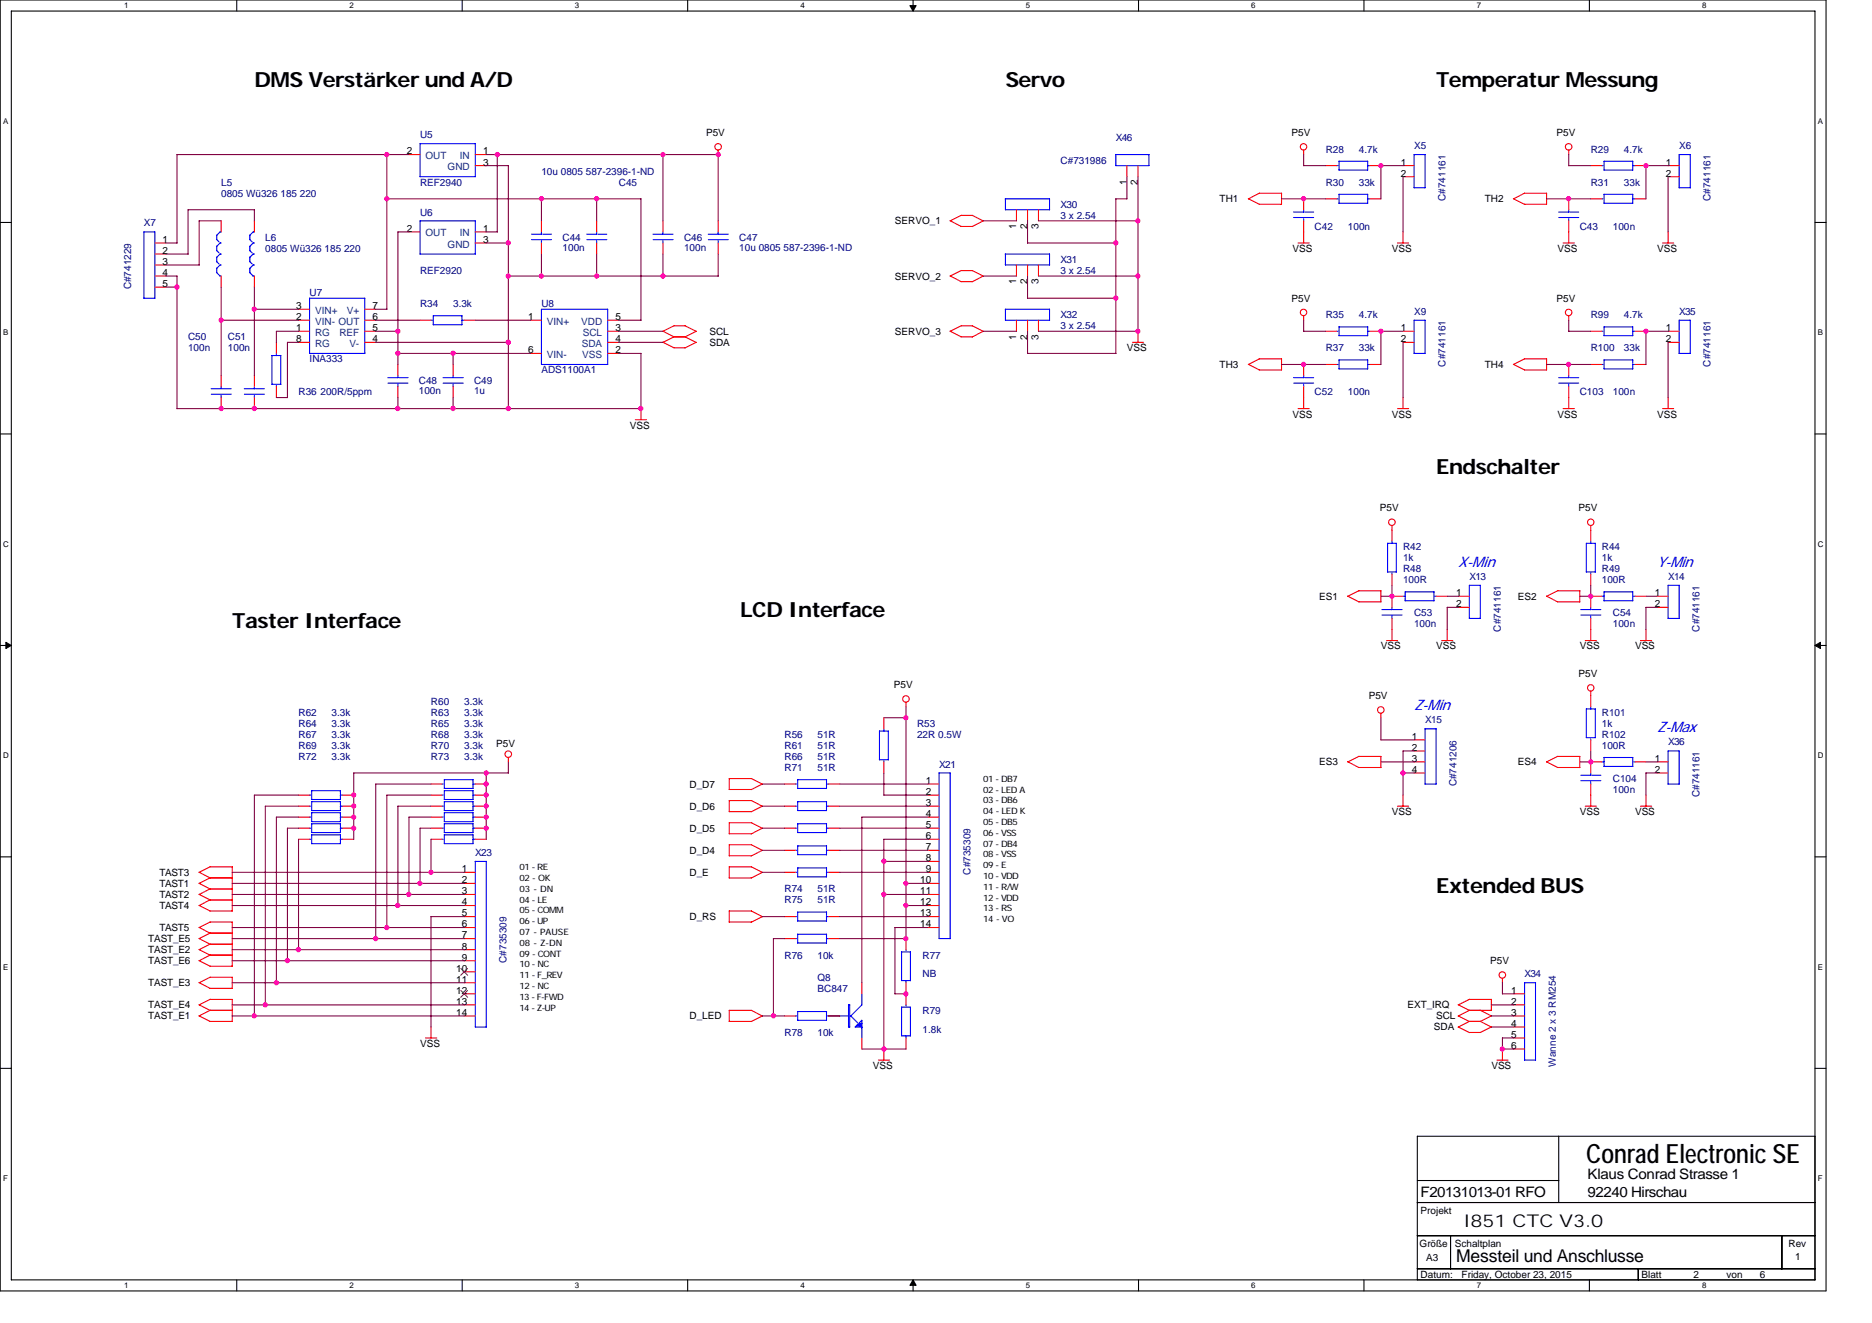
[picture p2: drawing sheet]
<svg xmlns="http://www.w3.org/2000/svg" width="297mm" height="210mm" viewBox="0 0 297 210" stroke-linecap="round" stroke-linejoin="round" font-family="sans-serif">
<path d="M0 0h289.7v204.9h-289.7zM1.8 1.8h286.2v201.3h-286.2z" fill="none" stroke="#000" stroke-width=".17"/>
<g fill="#fff">
<path d="M19.7 .2h.7v1.4h-.7z"/>
<path d="M19.7 203.3h.7v1.4h-.7z"/>
</g>
<path d="M37.6 0v1.8M37.6 203.1v1.8" fill="none" stroke="#000" stroke-width=".17"/>
<g fill="#fff">
<path d="M55.5 .2h.6v1.4h-.6z"/>
<path d="M55.5 203.3h.6v1.4h-.6z"/>
</g>
<path d="M73.3 0v1.8M73.3 203.1v1.8" fill="none" stroke="#000" stroke-width=".17"/>
<g fill="#fff">
<path d="M91.2 .2h.7v1.4h-.7z"/>
<path d="M91.2 203.3h.7v1.4h-.7z"/>
</g>
<path d="M109.1 0v1.8M109.1 203.1v1.8" fill="none" stroke="#000" stroke-width=".17"/>
<g fill="#fff">
<path d="M127 .2h.7v1.4h-.7z"/>
<path d="M127 203.3h.7v1.4h-.7z"/>
</g>
<path d="M144.9 0v1.8M144.9 203.1v1.8" fill="none" stroke="#000" stroke-width=".17"/>
<path d="M144.4 .9h1l-.5 .9zM144.9 203.1l.5 .9h-1z" fill="#000" stroke="#000" stroke-width=".16"/>
<g fill="#fff">
<path d="M162.8 .2h.6v1.4h-.6z"/>
<path d="M162.8 203.3h.6v1.4h-.6z"/>
</g>
<path d="M180.7 0v1.8M180.7 203.1v1.8" fill="none" stroke="#000" stroke-width=".17"/>
<g fill="#fff">
<path d="M198.5 .2h.7v1.4h-.7z"/>
<path d="M198.5 203.3h.7v1.4h-.7z"/>
</g>
<path d="M216.4 0v1.8M216.4 203.1v1.8" fill="none" stroke="#000" stroke-width=".17"/>
<g fill="#fff">
<path d="M234.3 .2h.7v1.4h-.7z"/>
<path d="M234.3 203.3h.7v1.4h-.7z"/>
</g>
<path d="M252.2 0v1.8M252.2 203.1v1.8" fill="none" stroke="#000" stroke-width=".17"/>
<g fill="#fff">
<path d="M270.1 .2h.7v1.4h-.7z"/>
<path d="M270.1 203.3h.7v1.4h-.7z"/>
<path d="M.5 18.5h.8v1.4h-.8z"/>
<path d="M288.4 18.5h.9v1.4h-.9z"/>
<path d="M.5 52.1h.8v1.4h-.8z"/>
<path d="M288.4 52.1h.9v1.4h-.9z"/>
</g>
<path d="M0 35.3h1.8M288 35.3h1.7" fill="none" stroke="#000" stroke-width=".17"/>
<g fill="#fff">
<path d="M.5 85.6h.9v1.4h-.9z"/>
<path d="M288.4 85.6h.9v1.4h-.9z"/>
</g>
<path d="M0 68.9h1.8M288 68.9h1.7" fill="none" stroke="#000" stroke-width=".17"/>
<g fill="#fff">
<path d="M.5 119.2h.9v1.4h-.9z"/>
<path d="M288.4 119.2h.9v1.4h-.9z"/>
</g>
<path d="M0 102.4h1.8M288 102.4h1.7" fill="none" stroke="#000" stroke-width=".17"/>
<path d="M.9 101.9l.9 .5-.9 .5zM288 102.4l.9-.5v1z" fill="#000" stroke="#000" stroke-width=".16"/>
<g fill="#fff">
<path d="M.5 152.8h.8v1.4h-.8z"/>
<path d="M288.4 152.8h.9v1.4h-.9z"/>
</g>
<path d="M0 136h1.8M288 136h1.7" fill="none" stroke="#000" stroke-width=".17"/>
<g fill="#fff">
<path d="M.5 186.3h.7v1.4h-.7z"/>
<path d="M288.4 186.3h.8v1.4h-.8z"/>
</g>
<path d="M0 169.6h1.8M288 169.6h1.7M224.9 180.3h63.1v22.8h-63.1zM224.9 190.9h63.1M224.9 196.1h63.1M224.9 187.4h22.5M230.2 196.1v5.3M247.3 180.3v10.6M282.7 196.1v5.3M224.9 201.4h63.1M259.9 201.4v1.7" fill="none" stroke="#000" stroke-width=".17"/>
<g fill="none" stroke="#f00" stroke-width=".17">
<path d="M24.6 38.6h1.7M35.1 35.1v1.7M40.4 35.1v1.7M64.9 24.5h1.8M64.9 36.8h1.8M75.4 38.6h1.7M75.4 26.3h1.7M75.4 24.5h1.7M75.4 36.8h1.7M85.9 35.1v1.7M85.9 38.6v1.7M94.7 35.1v1.7"/>
<path d="M94.7 38.6v1.7M105.2 35.1v1.7M105.2 38.6v1.7M114 23.8v.8M114 35.1v1.7M114 38.6v1.7M150.7 35l1.8 .9M152.5 35.9h1.8M152.5 34.2h1.8M152.5 34.2l-1.7 .9M154.3 34.2l1.7 .9M156 35.1l-1.7 .9"/>
<path d="M161.3 33.3v1.8M163 33.3v1.8M164.8 33.3v1.8M178.8 26.3v1.7M180.6 26.3v1.7M198.1 31.5l1.7 .9M199.8 32.4h3.5M203.3 30.7v1.7M203.4 30.7l-3.5-.1-1.8 1M206 38.6h1.7M206.9 23.8v.8M206.9 31.6v1.7"/>
<path d="M206.9 35.1v3.5M210.4 26.3h1.7M210.4 31.6h1.7M217.4 26.3h1.7M217.4 31.6h1.7M221.7 38.6h1.8M222.6 36.8v1.8M222.6 26.3h1.8M222.6 28h1.8M240.1 31.5l1.8 .9h3.5M241.9 30.7h3.5M241.9 30.6l-1.7 1"/>
<path d="M245.4 30.7v1.7M248 38.6h1.8M248.9 23.8v.8M248.9 31.6v1.7M248.9 35.1v3.5M252.4 26.3h1.8M252.4 31.6h1.8M259.4 26.3h1.8M259.4 31.6h1.8M263.8 38.6h1.8M264.7 36.8v1.8M264.7 26.3h1.7"/>
<path d="M264.7 28h1.7M24.6 40.3h1.7M24.6 43.8h1.7M24.6 42.1h1.7M24.6 45.6h1.7M35.1 43.8v1.8M35.1 59.6v1.7M40.4 43.8v1.8M40.4 59.6v1.7M43.9 54.3v1.8M47.4 54.3h1.7M47.4 52.6h1.7"/>
<path d="M47.4 50.8h1.7M47.4 49.1h1.7M57.9 54.3h1.7M57.9 52.6h1.7M57.9 50.8h1.7M57.9 49.1h1.7M63.1 57.8v1.8M66.7 50.8h1.7M71.9 57.8v1.8M73.7 50.8h1.7M84.2 50.8h1.7M84.2 56.1h1.7"/>
<path d="M96.4 54.3h1.8M96.4 52.6h1.8M96.4 50.8h1.8M96.4 56.1h1.8M105.2 52.6l1.7 .9h1.8M107 51.7h1.7M107 53.4l-1.8 .9M107 51.7l-1.8 .9M108.7 51.7l1.8 .9M110.5 52.6l-1.8 .9 1.8 .9-1.8 .8h-1.8l-1.7-.9M150.7 43.8l1.8 .9M150.7 52.6l1.8 .9"/>
<path d="M152.5 51.7h1.8M152.5 42.9h1.8M152.5 42.9l-1.7 .9M152.5 51.7l-1.7 .9M154.3 42.9l1.7 .9M154.3 51.7l1.7 .9M156 52.6l-1.7 .9h-1.8M156 43.8l-1.7 .9h-1.8M161.3 42.1v1.7M161.3 50.8v1.8M163 42.1v1.7M163 50.8v1.8"/>
<path d="M164.8 42.1v1.7M164.8 50.8v1.8M179.7 54.3h1.8M180.6 52.6v1.7M198.1 57.8l1.7 .9M199.8 58.7h3.5M199.8 57h3.6M199.9 56.9l-1.8 .9M203.3 57v1.7M206.9 50.1v.7M206.9 57.8v1.8M210.4 52.6h1.7"/>
<path d="M210.4 57.8h1.7M217.4 52.6h1.7M217.4 57.8h1.7M222.6 54.3h1.8M222.6 52.6h1.8M240.1 57.8l1.8 .9h3.5M241.9 57h3.5M241.9 56.9l-1.7 .9M245.4 57v1.7M248.9 50.1v.7M248.9 57.8v1.8M252.4 52.6h1.8"/>
<path d="M252.4 57.8h1.8M259.4 52.6h1.8M259.4 57.8h1.8M264.7 54.3h1.7M264.7 52.6h1.7M35.1 63.1v1.8M40.4 63.1v1.8M43.9 61.3v1.8M63.1 61.3v1.8M71.9 61.3v1.8M100.8 66.6h1.8M101.7 64.8v1.8"/>
<path d="M206 64.9h1.7M206.9 61.3v3.6M221.7 64.9h1.8M222.6 63.1v1.8M248 64.9h1.8M248.9 61.3v3.6M263.8 64.9h1.8M264.7 63.1v1.8M213.8 94.6l1.8 .9M215.6 95.5h3.5M215.6 93.8h3.5v1.7M215.6 93.7l-1.7 .9"/>
<path d="M220.9 83.4v2.5M220.9 91.1v1.8M220.9 98.1v3.6M222.6 94.6h-1.7v1.8M227.9 94.6h1.7M229.6 99.9v1.8M231.4 94.6h1.7M231.4 96.4h1.7M245.4 94.6l1.8 .9M247.1 95.5h3.6M247.2 93.8h3.5M247.2 93.7l-1.8 .9"/>
<path d="M250.7 93.8v1.7M252.4 83.4v2.5M252.4 91.1v1.8M252.4 98.1v3.6M254.2 94.6h-1.8v1.8M259.4 94.6h1.8M261.2 99.9v1.8M262.9 94.6h1.8M262.9 96.4h1.8M140.2 113.9v1.8M143.8 111.5v.7M219.1 113.2v.7"/>
<path d="M220 101.7h1.8M224.4 117.4h1.7M224.4 119.2h1.7M228.8 101.7h1.7M251.5 101.7h1.8M252.4 109.7v2.5M252.4 117.4v1.8M260.3 101.7h1.8M31.6 138.4l1.7 .9h3.6M33.3 137.6h3.5v7h-3.5l-1.7-.9M33.4 139.3l-1.8 .9M33.4 137.6l-1.8 .9"/>
<path d="M47.4 128h1.7M47.4 133.2h1.7M47.4 126.2h1.7M47.4 131.4h1.7M47.4 129.7h1.7M54.4 128h1.7M54.4 133.2h1.7M54.4 126.2h1.7M54.4 131.4h1.7M54.4 129.7h1.7M68.4 128h1.7M68.4 133.2h1.7"/>
<path d="M68.4 126.2h1.7M68.4 131.4h1.7M68.4 124.4h1.7M68.4 129.7h1.7M73.7 138.5h1.7M75.4 128h1.7M75.4 133.2h1.7M75.4 126.2h1.7M75.4 131.4h1.7M75.4 124.4h1.7M75.4 129.7h1.7M80.7 120.2v.7"/>
<path d="M115.7 130.6v1.7h3.5M115.7 134v1.8h3.5M115.7 130.6h3.5l1.8 .9M115.7 134.1h3.5l1.8 .9M121 124.4l-1.8 .9M121 128l-1.8 .8M121 131.4l-1.8 1M121 135l-1.8 .8M121 138.5l-1.8 .9M121 138.5l-1.8-.9h-3.5v1.7h3.5M121 124.5l-1.8-.9h-3.5v1.7h3.5M121 128l-1.8-.9-3.5-.1v1.8h3.5"/>
<path d="M124.5 128h1.7M124.5 138.5h1.7M124.5 131.4h1.7M124.5 124.4h1.7M124.5 135h1.7M131.5 128h1.7M131.5 138.5h1.7M131.5 131.4h1.7M131.5 124.4h1.7M131.5 135h1.7M140.2 120.9v1.8M147.3 128h1.7"/>
<path d="M147.3 133.2h1.7M147.3 138.5h1.7M147.3 126.2h1.7M147.3 131.4h1.7M147.3 124.4h1.7M147.3 129.7h1.7M147.3 135h1.7M147.3 136.7h1.7M215.6 120.1h3.5v1.7h-3.5M215.6 120l-1.7 .9 1.7 .9M221.7 128h1.8M222.6 126.2v1.8"/>
<path d="M224.4 120.9h1.7M224.4 122.7h1.7M247.2 120.1h3.5M247.2 120l-1.8 .9 1.8 .9M250.7 120.1v1.7h-3.6M251.5 128h1.8M252.4 124.4v3.6M254.2 120.9h-1.8v1.8M259.4 120.9h1.8M260.3 128h1.8M261.2 126.2v1.8M262.9 120.9h1.8"/>
<path d="M262.9 122.7h1.8M31.6 147.2l1.7 .9h3.6M31.6 140.2l1.7 .9h3.6M31.6 141.9l1.7 .9h3.6M31.6 159.5l1.7 .9h3.6M31.6 148.9l1.7 1h3.6M31.6 150.7l1.7 .9h3.6M31.6 156l1.7 .9h3.5M33.3 146.3h3.6l-.1 7.1h-3.5l-1.7-.9M33.3 155.1h3.5v1.8M33.3 158.6h3.5v3.5h-3.5l-1.7-.9M33.4 146.3l-1.8 .9"/>
<path d="M33.4 141.1l-1.8 .9M33.4 142.8l-1.8 .9M33.4 149.8l-1.8 .9M33.4 155.1l-1.8 .9M33.4 158.6l-1.8 .9M33.4 148.1l-1.8 .9M33.4 151.6l-1.8 .9M73.7 140.2h1.7M73.7 142h1.7M73.7 143.7h1.7M73.7 145.5h1.7M73.7 147.2h1.7"/>
<path d="M73.7 157.7h1.7M73.7 159.5h1.7M73.7 149h1.7M73.7 150.7h1.7M73.7 152.5h1.7M73.7 154.2h1.7M73.7 156h1.7M115.7 144.6v1.7h3.5M115.7 144.6h3.5l1.8 .9M121 145.5l-1.8 .9M124.5 145.5h1.7M124.5 149h1.7"/>
<path d="M131.5 145.5h1.7M131.5 149h1.7M136.8 156v1.7M143.8 149v1.7M143.8 156v3.5M147.3 140.2h1.7M147.3 142h1.7M147.3 143.7h1.7M147.3 145.5h1.7M147.3 147.2h1.7M231.4 159.5l1.7 .9M233.1 158.6h3.6"/>
<path d="M233.2 158.6l-1.8 .9M236.6 158.6v1.8M238.4 155.3v.7M240.2 157.7h1.7M240.2 159.5h1.7M33.4 160.3l-1.8 .9M67.5 164.7h1.8M68.4 163v1.7M73.7 161.2h1.7M121 161.2l-1.8 .9M121 161.3l-1.8-.9h-3.5v1.7h3.5M124.5 161.2h1.7"/>
<path d="M131.5 161.2h1.7M136.8 164.7v1.8M139.4 168.3h1.8M140.2 166.5v1.8M143.8 164.7v1.8M231.4 163l1.8 .9M233.1 160.4h3.5M233.1 160.4l-1.7 .9 1.8 .8M233.1 163.9h1.8M234.9 160.3l1.7 .9M234.9 162.1l1.7 .9M234.9 162.1h-1.8l-1.7 .9"/>
<path d="M236.7 161.2l-1.8 .9M236.7 163l-1.8 .9M237.5 168.3h1.8M238.4 166.5v1.8M240.2 164.7h1.7M240.2 161.2h1.7M240.2 163h1.7M240.2 166.5h1.7"/>
<circle cx="113.9" cy="23.3" r=".52"/>
<circle cx="206.8" cy="23.3" r=".51"/>
<circle cx="248.9" cy="23.3" r=".52"/>
<circle cx="206.8" cy="49.6" r=".51"/>
<circle cx="248.9" cy="49.6" r=".52"/>
<circle cx="220.9" cy="82.9" r=".52"/>
<circle cx="252.4" cy="82.9" r=".51"/>
<circle cx="80.7" cy="119.7" r=".52"/>
<circle cx="143.8" cy="110.9" r=".52"/>
<circle cx="219.1" cy="112.7" r=".52"/>
<circle cx="252.4" cy="109.2" r=".51"/>
<circle cx="238.4" cy="154.7" r=".52"/>
</g>
<g fill="none" stroke="#00f" stroke-width=".17">
<path d="M22.8 36.8h1.8M22.8 36.8v10.5M24.6 36.8v10.5M34.4 39.8l.4 .3M34.4 38l.4 .4M34.4 39.1v.7M34.9 38.6h.2M34.9 36.8h.2M34.9 36.8l-.5 .5v.7M34.9 38.5l-.5 .6M39.6 38l.4 .4M39.6 39.1v.7l.4 .3"/>
<path d="M40.2 36.8h.2M40.2 36.8l-.6 .5v.7M40.4 38.6h-.2l-.6 .5M66.7 35.1h8.7v5.2h-8.7zM66.7 22.8h8.7v5.2h-8.7zM84.3 37.2h1.6M84.3 38h3.2M85.9 36.8v.4M85.9 38.2v.4M86.1 37.2h1.4M93.1 37.2h1.6M93.1 38h3.2"/>
<path d="M94.7 36.8v.4M94.7 38.2v.4M94.9 37.2h1.4M103.6 37.2h1.6M103.6 38h3.2M105.2 36.8v.4M105.2 38.2v.4M105.4 37.2h1.4M112.4 37.2h1.6M112.4 38h3.2M114 36.8v.4M114 38.2v.4"/>
<path d="M114.1 37.2h1.5M159.5 31.6h7M159.5 31.5v1.8h7.1M166.5 31.5v1.8M177.1 24.5h5.2v1.8h-5.3zM205.2 33.7h1.7M205.3 34.5h3.1M206.9 33.3v.4M206.9 34.7v.4M207 33.7h1.4M212.1 26.3h.2M212.1 31.6h.2"/>
<path d="M217 26.3h.4M217 31.6h.4M217 26.1v-.5h-4.5l-.1 1.4h4.6M217 26.3v.7M217 31.4v-.6h-4.5v1.5h4.5M217 31.6v.7M226.1 24.5v5.3M226.1 24.5h-1.7v5.3h1.7M247.3 33.7h1.6M247.3 34.5h3.2M248.9 33.3v.4M248.9 34.7v.4"/>
<path d="M249.1 33.7h1.4M254.1 26.3h.2M254.1 31.6h.2M259.1 26.3h.3M259.1 31.6h.3M259.1 25.6v.5M259.1 26.3v.7M259.1 30.8v.6M259.1 31.6v.7M259.1 25.6h-4.6v1.4h4.6M259.1 30.8h-4.6v1.5h4.6M266.4 29.8h1.8"/>
<path d="M268.2 24.5v5.3M268.2 24.5h-1.8v5.3M22.8 47.3h1.8M34.4 43.3l.5 .5h.2M34.4 41.5l.4 .4M34.4 42.6v.7M34.9 42.1h.2M34.9 40.3h.2M34.9 40.3l-.5 .5v.8M34.9 42l-.5 .6M39.6 42.6v.7l.6 .5M40.1 43.8h.3"/>
<path d="M40.4 42.1h-.2l-.6 .5M40.4 40.3h-.2l-.6 .5v.8l.4 .3M43.2 56.4v4.6h1.4M43.9 56.1v.4l-.8-.1M44 56.4h.6M44.6 56.4v4.6M49.1 47.3h8.8v8.8h-8.8zM61.5 59.9h1.6M63.1 59.6v.4M63.3 59.9h1.4M68.4 50.8h.2M68.7 51.5h4.6"/>
<path d="M68.7 50.1h4.6v.6M68.7 50.1v1.4M70.3 59.9h1.6M71.9 59.6v.4M72.1 59.9h1.4M73.3 50.8h.4M73.3 50.8v.8M85.9 49.1h10.5v8.7h-10.5zM159.5 40.3h7v1.8M159.5 49.1h7v1.7M159.5 49.1v1.7h7.1M159.5 40.3v1.8h7.1"/>
<path d="M205.2 59.9h1.7M206.9 59.6v.4M207 59.9h1.4M212.1 57.8h.2M212.1 52.6h.2M212.5 51.9h4.5v.5M212.5 51.9v1.4h4.5M217 57.8h.4M217 52.6h.4M217 52.6v.7M217 57.7v-.6h-4.5v1.4h4.5v-.7M226.1 50.8v5.3"/>
<path d="M226.1 50.8h-1.7v5.3h1.7M247.3 59.9h1.6M248.9 59.6v.4M249.1 59.9h1.4M254.1 57.8h.2M254.1 52.6h.2M254.5 51.9v1.4h4.6M254.5 51.9h4.6M259.1 57.8h.3M259.1 52.6h.3M259.1 51.9v.5M259.1 52.6v.7"/>
<path d="M259.1 57.1v.6M259.1 57.1h-4.6v1.4h4.6v-.7M266.4 56.1h1.8M268.2 50.8v5.3M268.2 50.8h-1.8v5.3M33.5 61.7h1.6M33.5 62.6h3.2M35.1 61.3v.4M35.1 62.7v.4M35.3 61.7h1.4M38.8 61.7h1.6M38.8 62.6h3.1"/>
<path d="M40.4 61.3v.4M40.4 62.7v.4M40.5 61.7h1.4M43.9 61.2v.2M61.5 60.8h3.2M63.1 61v.4M70.3 60.8h3.2M71.9 61v.4M205.3 60.8h3.1M206.9 61v.4M247.3 60.8h3.2M248.9 61v.4"/>
<path d="M219.3 96.8h1.6M219.3 97.6h3.2M220.2 86.2h.5M220.2 86.2v4.6h1.4v-4.6M220.9 85.9v.4l.7-.1M220.9 91v.2M220.9 96.4v.4M220.9 97.8v.4M221 96.8h1.5M223 94.8v.6M227.5 93.9v1.5h-4.6M227.6 93.9h-4.6v.7h-.4"/>
<path d="M227.7 94.6h.2M233.1 92.9h1.8M233.1 92.9v5.2h1.8M234.9 92.9v5.3M250.8 96.8h1.6M250.8 97.6h3.2M251.7 86.2v4.6h1.4v-4.6M251.7 86.2h.6M252.4 85.9v.4l.8-.1M252.4 91v.2M252.4 96.4v.4M252.4 97.8v.4"/>
<path d="M252.6 96.8h1.4M254.2 94.6h.3M259.1 93.9v1.5h-4.6v-.6M259.1 93.9h-4.6v.7M259.2 94.6h.3M264.7 92.9h1.8l-.1 5.3M264.7 92.9v5.2h1.7M140.1 116h-.6v4.6M140.2 115.7v.4M140.2 116h.8M140.9 116v4.6h-1.4M226.1 115.7h1.8v8.7l-1.8 .1z"/>
<path d="M251.7 112.5h.6M251.7 112.5v4.6h1.4M252.4 112.2v.3h.8M252.4 117.3v.2M253.1 112.5v4.6M264.7 119.2v5.2l1.7 .1v-5.3h-1.7M49.1 133.2h.2M49.1 128h.2M49.1 126.2h.2M49.1 131.4h.2M49.1 129.7h.2M49.4 133.9h4.6"/>
<path d="M49.4 128.7h4.6M49.4 132.1h4.6M49.4 130.4h4.6M49.5 125.5h4.5v.5M49.5 129h4.5v.5M49.5 130.7h4.5v.6M49.5 125.5v1.4M49.5 129v1.4M49.5 130.7v1.4M54 133.2h.4M54 128h.4M54 126.2h.4"/>
<path d="M54 131.4h.4M54 129.7h.4M54 126.2v.7h-4.6M54 127.8v-.6h-4.5v1.5M54 128v.7M54 129.7v.7M54 131.4v.8M54 133.1v-.6h-4.5v1.4M54 133.2v.7M70.1 133.2h.2M70.1 128h.2M70.1 124.4h.2"/>
<path d="M70.1 126.2h.2M70.1 131.4h.2M70.1 129.7h.2M70.5 125.5v1.4h4.6v-.7M70.5 129v1.4h4.6M70.5 130.7v1.4h4.6M70.5 125.5h4.6M70.5 130.7h4.6M70.5 129h4.6M75 133.2h.4M75 128h.4M75 124.4h.4"/>
<path d="M75 126.2h.4M75 131.4h.4M75 129.7h.4M75.1 123.7v.6M75.1 125.5v.5M75.1 127.2v.6M75.1 128v.7M75.1 129v.5M75.1 129.7v.7M75.1 130.7v.6M75.1 131.4v.8M75.1 132.5v.6"/>
<path d="M75.1 133.2v.7M75.1 132.5h-4.6v1.4h4.6M75.1 123.7h-4.6v1.4l4.6 .1v-.8M75.1 127.2h-4.6v1.5h4.6M126.2 138.5h.2M126.2 128h.2M126.2 124.4h.2M126.2 131.4h.2M126.2 135h.2M126.6 139.2h4.5M126.6 128.7h4.5M126.6 132.1h4.5"/>
<path d="M126.6 130.7v1.4M126.6 134.2v1.5M126.6 137.7v1.5M126.6 137.8h4.6M126.6 130.7h4.6M126.6 134.3h4.6M131.1 138.5h.4M131.1 128h.4M131.1 124.4h.4M131.1 131.4h.4M131.1 135h.4M131.1 123.7v.6"/>
<path d="M131.1 124.4v.8l-4.5-.1M131.1 127.2v.6M131.1 128v.7M131.1 130.7v.6M131.1 131.4v.8M131.1 134.3v.5M131.1 135v.7h-4.5M131.1 137.8v.5M131.1 138.5v.7M131.2 123.7h-4.6v1.4M131.2 127.2h-4.6v1.5M140.2 120.8v.1"/>
<path d="M149 122.7h1.8v26.3M149 122.7v26.3h1.8M250.8 123.9h3.2M252.4 122.7v.4l-1.6-.1M252.4 124.1v.4M252.6 123h1.4M254.2 120.9h.3M254.5 120.2v.7M254.5 120.2h4.6M259.1 120.2v1.4h-4.6v-.5M259.2 120.9h.3M126.2 149h.2"/>
<path d="M126.2 145.5h.2M126.6 149.7h4.5M126.6 148.3v1.4M126.6 148.3h4.6M131.1 149h.4M131.1 145.5h.4M131.1 144.8v.5M131.1 145.5v.7h-4.5M131.1 148.3v.5M131.1 149v.7M131.2 144.8l-4.6-.1v1.5M134.6 159.5h.2v3.5"/>
<path d="M134.6 159.5v3.5h.2M136.8 157.7v1.8l-1.8 1.8 1.8 1.7M143.1 151.1l-.1 4.5h.8v.4M143.1 159.8l-.1 4.6h.8v.3M143.1 159.9h1.4v4.5M143.1 151.1h1.4v4.6M143.8 150.7v.2M143.8 159.5v.2M143.9 155.6h.6M243.6 156v12.3M243.7 156h-1.8v12.3M77.2 163h-1.8v-26.3h1.8l-.1 26.3"/>
<path d="M126.2 161.2h.2M126.6 161.9h4.5M131.1 161.2h.4M131.1 160.5v.6M131.1 161.2v.8M131.2 160.5h-4.6v1.4M133.2 161.2h1.5M135.7 163h1.1M136 162.6h.2M136 162.8h.2M136.1 162.6l-.4 .4M136.2 162.6l.2 .2"/>
<path d="M136.4 162.3l.4-.4v.6M136.4 162.3v.2h.2l.2 .2M136.8 163h.1M136.8 162.6v.2M136.8 163v1.7M136.8 162.5l-.4 .3M143.9 164.4h.6M241.9 168.3h1.8"/>
</g>
<path d="M73.1 153.7l1.1 1.1M73.1 157.2l1.1 1.1M74.2 153.7l-1.1 1.1M74.2 157.2l-1.1 1.1" fill="none" stroke="#804000" stroke-width=".16"/>
<g fill="none" stroke="#800040" stroke-width=".17">
<path d="M26.3 38.6h1.8M35.1 35.1h-3.5v7M40.4 33.3v1.8M40.4 33.3h-10.6v7M61.4 31.6h40.3v19.2M61.4 24.5v24.6M64.9 24.5h-36.8v14.1M64.9 36.8h-1.8v21.1M77.1 24.5h36.9v10.6M77.1 36.8h1.8M77.1 38.6h3.6M77.1 26.3h3.6"/>
<path d="M78.9 24.5v12.3M80.7 26.3v38.6M85.9 31.6v3.5M94.7 31.6v3.5M105.2 24.5v10.6M156 35.1h5.3M163 38.6h14.1M163 35.1v3.5M164.8 35.1h15.8M178.8 28v3.6h-1.8l.1 24.5M180.6 28v24.6M203.3 31.6h7.1"/>
<path d="M206.9 24.5v1.8h3.5M222.6 28v8.8M222.6 26.3h-3.5v5.3M245.4 31.6h7M248.9 24.5v1.8h3.5M264.7 28v8.8M264.7 26.3h-3.5v5.3M26.3 43.8h1.8M26.3 45.6h1.8M26.3 40.3h3.6M26.3 42.1h5.3M28.1 43.8v21.1h73.6v-8.8h-3.5"/>
<path d="M35.1 50.8h12.3M35.1 45.6v14M40.4 49.1h7M40.4 45.6v14M47.4 52.6h-3.5v1.8M47.4 54.3h-1.8v8.8h-1.7M59.6 52.6h3.6M59.6 54.3h21.1M59.6 50.8h7.1M59.6 49.1h1.8M63.1 56.1h21.1M71.9 56.1v1.8"/>
<path d="M75.4 50.8h8.8M85.9 40.3v3.5M94.7 40.3v3.5M98.2 52.6h7M98.2 54.3h7M98.2 50.8h3.5M105.2 40.3v3.5M114 40.3v3.5h-33.3M156 52.6h5.3M156 43.8h5.3M163 56.1h14.1M163 43.8v3.5"/>
<path d="M163 52.6v3.5M163 47.3h14.1M164.8 52.6h15.8M164.8 43.8h15.8M203.3 57.8h7.1M206.9 52.6h3.5M206.9 50.8v1.8M222.6 54.3v8.8M222.6 52.6h-3.5v5.3M245.4 57.8h7M248.9 52.6h3.5M248.9 50.8v1.8"/>
<path d="M264.7 54.3v8.8M264.7 52.6h-3.5v5.3M63.1 63.1v1.8M71.9 63.1v1.8M220.9 92.9v1.7h-1.8M229.6 94.6h1.8M231.4 96.4h-1.8v3.5M252.4 92.9v1.7h-1.7M261.2 94.6h1.7M262.9 96.4h-1.7v3.5M140.2 113.9h3.6M143.8 112.2v36.8"/>
<path d="M219.1 117.4h5.3M219.1 113.9v3.6M224.4 119.2h-1.8v7M252.4 119.2v1.7M36.8 138.5h36.9M47.4 133.2v17.5M47.4 129.7h-3.5v26.3M47.4 131.4h-1.8v21.1M47.4 126.2h-7v35.1M47.4 128h-5.3v31.5M68.4 133.2v5.3M68.4 128h-5.3v15.7"/>
<path d="M68.4 126.2h-7v21M68.4 131.4h-1.7v8.8M68.4 129.7h-3.5v12.3M68.4 124.4h-8.8v24.6M77.1 122.7v10.5M80.7 120.9v1.8M80.7 122.7h-24.6v10.5M121 138.5h3.5M121 131.4h3.5M121 128h3.5M121 124.4h3.5M121 135h3.5"/>
<path d="M133.2 138.5h14.1M133.2 131.4h14.1M133.2 128h14.1M133.2 124.4h14.1M133.2 135h14.1M140.2 126.2h7.1M140.2 136.7h7.1M140.2 122.7v3.5M147.3 129.7h-10.5v26.3M147.3 133.2h-7.1v33.3M219.1 120.9h5.3M222.6 122.7h1.8"/>
<path d="M250.7 120.9h1.7M261.2 120.9h1.7M262.9 122.7h-1.7v3.5M36.8 140.2h36.9M36.8 143.7h36.9M36.8 147.2h36.9M36.8 142h36.9M36.8 150.7h36.9M36.8 156h36.9M36.8 159.5h36.9M36.8 152.5h36.9M36.8 149h36.9"/>
<path d="M73.7 145.5h-5.3v17.5M121 145.5h3.5M124.5 149h-1.8v12.3M133.2 145.5h14.1M133.2 149h10.6M140.2 142h7.1M142 157.7h1.8M143.8 140.2h3.5M143.8 143.7h3.5M147.3 147.2h-5.3v10.6M236.6 159.5h3.6M238.4 157.7h1.8"/>
<path d="M238.4 156v1.8M36.8 161.2h36.9M121 161.2h3.5M131.5 161.2h1.8M136.8 166.5h7M236.6 161.2h3.6M236.6 163h3.6M238.4 166.5h1.8M240.2 164.7h-1.8v1.8"/>
</g>
<g fill="#f0f" stroke="#f0f" stroke-width=".17">
<circle cx="114" cy="24.5" r=".34"/>
<circle cx="61.4" cy="24.5" r=".34"/>
<circle cx="63.1" cy="52.6" r=".35"/>
<circle cx="63.1" cy="56.1" r=".35"/>
<circle cx="61.4" cy="31.5" r=".34"/>
<circle cx="85.9" cy="31.5" r=".34"/>
<circle cx="94.7" cy="31.5" r=".34"/>
<circle cx="105.2" cy="24.5" r=".34"/>
<circle cx="78.9" cy="24.5" r=".34"/>
<circle cx="63.1" cy="64.8" r=".35"/>
<circle cx="71.9" cy="56.1" r=".35"/>
<circle cx="85.9" cy="43.8" r=".34"/>
<circle cx="80.7" cy="38.5" r=".35"/>
<circle cx="80.7" cy="43.8" r=".35"/>
<circle cx="101.7" cy="64.8" r=".34"/>
<circle cx="94.7" cy="43.8" r=".34"/>
<circle cx="105.2" cy="43.8" r=".34"/>
<circle cx="80.7" cy="54.3" r=".35"/>
<circle cx="80.7" cy="64.8" r=".35"/>
<circle cx="71.9" cy="64.8" r=".35"/>
<circle cx="40.3" cy="64.8" r=".34"/>
<circle cx="35.1" cy="50.8" r=".34"/>
<circle cx="40.3" cy="49.1" r=".34"/>
<circle cx="66.6" cy="140.2" r=".34"/>
<circle cx="68.4" cy="138.4" r=".34"/>
<circle cx="77.1" cy="124.4" r=".34"/>
<circle cx="77.1" cy="127.9" r=".34"/>
<circle cx="77.1" cy="129.7" r=".34"/>
<circle cx="77.1" cy="131.4" r=".34"/>
<circle cx="64.9" cy="142" r=".34"/>
<circle cx="63.1" cy="143.7" r=".35"/>
<circle cx="61.4" cy="147.2" r=".34"/>
<circle cx="59.6" cy="149" r=".34"/>
<circle cx="47.3" cy="150.7" r=".34"/>
<circle cx="45.6" cy="152.5" r=".35"/>
<circle cx="43.9" cy="156" r=".34"/>
<circle cx="42.1" cy="159.5" r=".34"/>
<circle cx="40.3" cy="161.2" r=".34"/>
<circle cx="77.1" cy="122.7" r=".34"/>
<circle cx="56.1" cy="131.4" r=".34"/>
<circle cx="56.1" cy="129.7" r=".34"/>
<circle cx="56.1" cy="126.2" r=".34"/>
<circle cx="143.7" cy="113.9" r=".34"/>
<circle cx="143.7" cy="140.2" r=".34"/>
<circle cx="143.7" cy="143.7" r=".34"/>
<circle cx="140.2" cy="136.7" r=".34"/>
<circle cx="140.2" cy="142" r=".34"/>
<circle cx="143.7" cy="157.7" r=".34"/>
<circle cx="122.7" cy="161.2" r=".34"/>
<circle cx="143.7" cy="149" r=".34"/>
<circle cx="140.2" cy="166.5" r=".34"/>
<circle cx="77.1" cy="126.2" r=".34"/>
<circle cx="56.1" cy="127.9" r=".34"/>
<circle cx="220.9" cy="94.6" r=".35"/>
<circle cx="252.4" cy="94.6" r=".34"/>
<circle cx="222.6" cy="122.7" r=".34"/>
<circle cx="28.1" cy="45.6" r=".35"/>
<circle cx="35.1" cy="64.8" r=".34"/>
<circle cx="219.1" cy="26.3" r=".34"/>
<circle cx="206.8" cy="31.5" r=".34"/>
<circle cx="248.9" cy="31.5" r=".34"/>
<circle cx="261.2" cy="26.3" r=".34"/>
<circle cx="206.8" cy="57.8" r=".34"/>
<circle cx="219.1" cy="52.6" r=".34"/>
<circle cx="180.5" cy="35" r=".34"/>
<circle cx="180.5" cy="43.8" r=".34"/>
<circle cx="180.5" cy="52.6" r=".34"/>
<circle cx="177" cy="38.5" r=".35"/>
<circle cx="177" cy="47.3" r=".35"/>
<circle cx="252.4" cy="120.9" r=".34"/>
<circle cx="261.2" cy="52.6" r=".34"/>
<circle cx="248.9" cy="57.8" r=".34"/>
<circle cx="238.4" cy="166.5" r=".35"/>
</g>
<text font-size="4.2" x="251.7" y="184.6">Conrad Electronic SE</text>
<g font-size="3.3">
<text x="40.4" y="13.8">DMS Verstärker und A/D</text>
<text x="159.5" y="13.8">Servo</text>
<text x="227.9" y="13.8">Temperatur Messung</text>
<text x="227.9" y="75.2">Endschalter</text>
<text x="36.8" y="99.7">Taster Interface</text>
<text x="117.5" y="98">LCD Interface</text>
<text x="227.9" y="141.8">Extended BUS</text>
</g>
<g font-size="2.8">
<text x="232.2" y="194.8">I851 CTC V3.0</text>
<text x="231" y="200.4">Messteil und Anschlusse</text>
</g>
<g font-size="2.4" fill="#00f">
<text x="231.4" y="89.9">X-Min</text>
<text x="262.9" y="89.9">Y-Min</text>
<text x="224.4" y="112.7">Z-Min</text>
<text x="262.9" y="116.2">Z-Max</text>
</g>
<g font-size="2.3">
<text x="225.4" y="189.9">F20131013-01 RFO</text>
<text x="251.9" y="187.1">Klaus Conrad Strasse 1</text>
<text x="251.9" y="189.9">92240 Hirschau</text>
</g>
<g font-size="1.6" fill="#000080">
<text x="66.7" y="21.9">U5</text>
<text x="177.1" y="22.5">X46</text>
<text x="224.4" y="23.7">X5</text>
<text x="266.4" y="23.7">X6</text>
<text x="35.1" y="29.5">L5</text>
<text x="66.7" y="29.5">REF2940</text>
<text x="85.9" y="27.7">10u 0805 587-2396-1-ND</text>
<text x="98.2" y="29.5">C45</text>
<text x="168.3" y="26">C#731986</text>
<text x="210.4" y="29.5">R30</text>
<text x="210.4" y="24.2">R28</text>
<text x="215.6" y="29.5">33k</text>
<text x="215.6" y="24.2">4.7k</text>
<text x="252.4" y="24.2">R29</text>
<text x="252.4" y="29.5">R31</text>
<text x="257.7" y="24.2">4.7k</text>
<text x="257.7" y="29.5">33k</text>
<text x="22.8" y="35.9">X7</text>
<text x="35.1" y="31.2">0805 Wü326 185 220</text>
<text x="66.7" y="34.2">U6</text>
<text x="168.3" y="33">X30</text>
<text x="168.3" y="34.7">3 x 2.54</text>
<text x="229.4" y="31.9" transform="rotate(-90 229.4 31.9)">C#741161</text>
<text x="271.4" y="31.9" transform="rotate(-90 271.4 31.9)">C#741161</text>
<text x="42.1" y="38.2">L6</text>
<text x="42.1" y="40">0805 Wü326 185 220</text>
<text x="89.3" y="38.2">C44</text>
<text x="89.3" y="39.8">100n</text>
<text x="108.5" y="38.2">C46</text>
<text x="108.5" y="39.8">100n</text>
<text x="117.3" y="38.2">C47</text>
<text x="117.3" y="39.8">10u 0805 587-2396-1-ND</text>
<text x="168.3" y="41.7">X31</text>
<text x="208.6" y="36.5">C42</text>
<text x="213.9" y="36.5">100n</text>
<text x="250.7" y="36.5">C43</text>
<text x="255.9" y="36.5">100n</text>
<text x="20.8" y="45.9" transform="rotate(-90 20.8 45.9)">C#741229</text>
<text x="49.1" y="47">U7</text>
<text x="66.7" y="43.5">REF2920</text>
<text x="168.3" y="43.5">3 x 2.54</text>
<text x="29.8" y="54">C50</text>
<text x="36.1" y="54">C51</text>
<text x="66.7" y="48.7">R34</text>
<text x="71.9" y="48.7">3.3k</text>
<text x="85.9" y="48.7">U8</text>
<text x="168.3" y="50.5">X32</text>
<text x="168.3" y="52.2">3 x 2.54</text>
<text x="210.4" y="50.5">R35</text>
<text x="215.6" y="50.5">4.7k</text>
<text x="224.4" y="50">X9</text>
<text x="252.4" y="50.5">R99</text>
<text x="257.7" y="50.5">4.7k</text>
<text x="266.4" y="50">X35</text>
<text x="29.8" y="55.8">100n</text>
<text x="36.1" y="55.8">100n</text>
<text x="49.1" y="57.5">INA333</text>
<text x="85.9" y="59.3">ADS1100A1</text>
<text x="210.4" y="55.8">R37</text>
<text x="215.6" y="55.8">33k</text>
<text x="229.4" y="58.2" transform="rotate(-90 229.4 58.2)">C#741161</text>
<text x="252.4" y="55.8">R100</text>
<text x="257.7" y="55.8">33k</text>
<text x="271.4" y="58.2" transform="rotate(-90 271.4 58.2)">C#741161</text>
<text x="47.4" y="62.8">R36 200R/5ppm</text>
<text x="66.5" y="61">C48</text>
<text x="66.5" y="62.6">100n</text>
<text x="75.2" y="61">C49</text>
<text x="75.2" y="62.6">1u</text>
<text x="208.6" y="62.8">C52</text>
<text x="213.9" y="62.8">100n</text>
<text x="250.7" y="62.8">C103</text>
<text x="255.9" y="62.8">100n</text>
<text x="222.6" y="87.3">R42</text>
<text x="222.6" y="89">1k</text>
<text x="254.2" y="87.3">R44</text>
<text x="254.2" y="89">1k</text>
<text x="222.6" y="90.8">R48</text>
<text x="222.6" y="92.6">100R</text>
<text x="233.1" y="92">X13</text>
<text x="254.2" y="90.8">R49</text>
<text x="254.2" y="92.6">100R</text>
<text x="264.7" y="92">X14</text>
<text x="224.4" y="97.8">C53</text>
<text x="224.4" y="99.6">100n</text>
<text x="238.1" y="100.2" transform="rotate(-90 238.1 100.2)">C#741161</text>
<text x="255.9" y="97.8">C54</text>
<text x="255.9" y="99.6">100n</text>
<text x="269.7" y="100.2" transform="rotate(-90 269.7 100.2)">C#741161</text>
<text x="47.4" y="113.6">R62</text>
<text x="52.6" y="113.6">3.3k</text>
<text x="68.4" y="111.8">R60</text>
<text x="68.4" y="113.6">R63</text>
<text x="73.7" y="111.8">3.3k</text>
<text x="73.7" y="113.6">3.3k</text>
<text x="254.2" y="113.6">R101</text>
<text x="47.4" y="118.9">R69</text>
<text x="47.4" y="117.1">R67</text>
<text x="47.4" y="115.3">R64</text>
<text x="52.6" y="118.9">3.3k</text>
<text x="52.6" y="117.1">3.3k</text>
<text x="52.6" y="115.3">3.3k</text>
<text x="68.4" y="115.3">R65</text>
<text x="68.4" y="117.1">R68</text>
<text x="68.4" y="118.9">R70</text>
<text x="73.7" y="115.3">3.3k</text>
<text x="73.7" y="117.1">3.3k</text>
<text x="73.7" y="118.9">3.3k</text>
<text x="124.5" y="118.9">R61</text>
<text x="124.5" y="117.1">R56</text>
<text x="129.7" y="118.9">51R</text>
<text x="129.7" y="117.1">51R</text>
<text x="145.5" y="115.3">R53</text>
<text x="145.5" y="117.1">22R 0.5W</text>
<text x="226.1" y="114.8">X15</text>
<text x="254.2" y="117.1">R102</text>
<text x="254.2" y="118.9">100R</text>
<text x="254.2" y="115.3">1k</text>
<text x="264.7" y="118.3">X36</text>
<text x="47.4" y="120.6">R72</text>
<text x="52.6" y="120.6">3.3k</text>
<text x="68.4" y="120.6">R73</text>
<text x="73.7" y="120.6">3.3k</text>
<text x="124.5" y="122.3">R71</text>
<text x="124.5" y="120.6">R66</text>
<text x="129.7" y="122.3">51R</text>
<text x="129.7" y="120.6">51R</text>
<text x="149" y="121.8">X21</text>
<text x="231.1" y="124.8" transform="rotate(-90 231.1 124.8)">C#741206</text>
<text x="255.9" y="124.1">C104</text>
<text x="255.9" y="125.9">100n</text>
<text x="269.7" y="126.5" transform="rotate(-90 269.7 126.5)">C#741161</text>
<text x="75.4" y="135.8">X23</text>
<text x="124.5" y="141.6">R74</text>
<text x="124.5" y="143.4">R75</text>
<text x="129.7" y="141.6">51R</text>
<text x="129.7" y="143.4">51R</text>
<text x="154" y="138.8" transform="rotate(-90 154 138.8)">C#735309</text>
<text x="80.4" y="152.8" transform="rotate(-90 80.4 152.8)">C#735309</text>
<text x="124.5" y="152.1">R76</text>
<text x="129.7" y="152.1">10k</text>
<text x="129.7" y="155.7">Q8</text>
<text x="146.4" y="152.1">R77</text>
<text x="146.4" y="155.1">NB</text>
<text x="241.9" y="155.1">X34</text>
<text x="129.7" y="157.4">BC847</text>
<text x="146.4" y="160.9">R79</text>
<text x="124.5" y="164.4">R78</text>
<text x="129.7" y="164.4">10k</text>
<text x="146.4" y="163.9">1.8k</text>
<text x="246.9" y="169.3" transform="rotate(-90 246.9 169.3)">Wanne 2 x 3 RM254</text>
</g>
<g font-size="1.6">
<text x="112" y="21.6">P5V</text>
<text x="204.9" y="21.6">P5V</text>
<text x="247" y="21.6">P5V</text>
<text x="64.5" y="24.5">2</text>
<text x="76.6" y="24.5">1</text>
<text x="76.6" y="26.3">3</text>
<text x="178.8" y="29.4" transform="rotate(-90 178.8 29.4)">1</text>
<text x="180.5" y="29.4" transform="rotate(-90 180.5 29.4)">2</text>
<text x="222.3" y="26.3">1</text>
<text x="222.3" y="28">2</text>
<text x="264.3" y="26.3">1</text>
<text x="264.3" y="28">2</text>
<text x="142" y="35.6">SERVO_1</text>
<text x="193.5" y="32.1">TH1</text>
<text x="235.6" y="32.1">TH2</text>
<text x="25.8" y="38.5">1</text>
<text x="25.8" y="40.3">2</text>
<text x="64.5" y="36.8">2</text>
<text x="76.6" y="36.8">1</text>
<text x="76.6" y="38.5">3</text>
<text x="161.3" y="36.4" transform="rotate(-90 161.3 36.4)">1</text>
<text x="163" y="36.4" transform="rotate(-90 163 36.4)">2</text>
<text x="164.8" y="36.4" transform="rotate(-90 164.8 36.4)">3</text>
<text x="205.1" y="40">VSS</text>
<text x="220.9" y="40">VSS</text>
<text x="247.2" y="40">VSS</text>
<text x="262.9" y="40">VSS</text>
<text x="25.8" y="43.8">4</text>
<text x="25.8" y="42">3</text>
<text x="25.8" y="45.6">5</text>
<text x="142" y="44.4">SERVO_2</text>
<text x="161.3" y="45.1" transform="rotate(-90 161.3 45.1)">1</text>
<text x="163" y="45.1" transform="rotate(-90 163 45.1)">2</text>
<text x="164.8" y="45.1" transform="rotate(-90 164.8 45.1)">3</text>
<text x="204.9" y="47.9">P5V</text>
<text x="247" y="47.9">P5V</text>
<text x="47" y="52.6">1</text>
<text x="47" y="50.8">2</text>
<text x="47" y="49.1">3</text>
<text x="59.1" y="52.6">5</text>
<text x="59.1" y="50.8">6</text>
<text x="59.1" y="49.1">7</text>
<text x="83.8" y="50.8">1</text>
<text x="97.7" y="52.6">3</text>
<text x="97.7" y="50.8">5</text>
<text x="112.6" y="53.1">SCL</text>
<text x="142" y="53.1">SERVO_3</text>
<text x="161.3" y="53.9" transform="rotate(-90 161.3 53.9)">1</text>
<text x="163" y="53.9" transform="rotate(-90 163 53.9)">2</text>
<text x="164.8" y="53.9" transform="rotate(-90 164.8 53.9)">3</text>
<text x="222.3" y="52.6">1</text>
<text x="264.3" y="52.6">1</text>
<text x="47" y="54.3">8</text>
<text x="59.1" y="54.3">4</text>
<text x="83.8" y="56.1">6</text>
<text x="97.7" y="56.1">2</text>
<text x="97.7" y="54.3">4</text>
<text x="112.6" y="54.9">SDA</text>
<text x="178.8" y="55.8">VSS</text>
<text x="193.5" y="58.4">TH3</text>
<text x="222.3" y="54.3">2</text>
<text x="235.6" y="58.4">TH4</text>
<text x="264.3" y="54.3">2</text>
<text x="99.9" y="68">VSS</text>
<text x="205.1" y="66.3">VSS</text>
<text x="220.9" y="66.3">VSS</text>
<text x="247.2" y="66.3">VSS</text>
<text x="262.9" y="66.3">VSS</text>
<text x="218.9" y="81.2">P5V</text>
<text x="250.5" y="81.2">P5V</text>
<text x="209.3" y="95.2">ES1</text>
<text x="231" y="94.6">1</text>
<text x="240.9" y="95.2">ES2</text>
<text x="262.6" y="94.6">1</text>
<text x="231" y="96.4">2</text>
<text x="262.6" y="96.4">2</text>
<text x="219.1" y="103.1">VSS</text>
<text x="227.9" y="103.1">VSS</text>
<text x="250.5" y="107.5">P5V</text>
<text x="250.7" y="103.1">VSS</text>
<text x="259.4" y="103.1">VSS</text>
<text x="141.8" y="109.2">P5V</text>
<text x="217.2" y="111">P5V</text>
<text x="78.7" y="118.5">P5V</text>
<text x="224" y="117.4">1</text>
<text x="224" y="119.2">2</text>
<text x="109.4" y="125">D_D7</text>
<text x="146.9" y="124.4">1</text>
<text x="209.3" y="121.5">ES3</text>
<text x="224" y="122.7">4</text>
<text x="224" y="120.9">3</text>
<text x="240.9" y="121.5">ES4</text>
<text x="262.6" y="120.9">1</text>
<text x="262.6" y="122.7">2</text>
<text x="109.4" y="128.5">D_D6</text>
<text x="109.4" y="132">D_D5</text>
<text x="146.9" y="126.2">2</text>
<text x="146.9" y="129.7">4</text>
<text x="146.9" y="127.9">3</text>
<text x="146.9" y="131.4">5</text>
<text x="220.9" y="129.4">VSS</text>
<text x="250.7" y="129.4">VSS</text>
<text x="259.4" y="129.4">VSS</text>
<text x="109.4" y="135.5">D_D4</text>
<text x="146.9" y="133.2">6</text>
<text x="146.9" y="134.9">7</text>
<text x="146.9" y="136.7">8</text>
<text x="25.3" y="140.8">TAST1</text>
<text x="25.3" y="142.5">TAST2</text>
<text x="25.3" y="139">TAST3</text>
<text x="73.3" y="138.4">1</text>
<text x="73.3" y="140.2">2</text>
<text x="73.3" y="143.7">4</text>
<text x="73.3" y="141.9">3</text>
<text x="109.4" y="139">D_E</text>
<text x="146" y="140.2">10</text>
<text x="146" y="141.9">11</text>
<text x="146" y="143.7">12</text>
<text x="146.9" y="138.4">9</text>
<text x="23.5" y="149.5">TAST_E5</text>
<text x="25.3" y="147.8">TAST5</text>
<text x="25.3" y="144.3">TAST4</text>
<text x="73.3" y="145.5">5</text>
<text x="73.3" y="147.2">6</text>
<text x="73.3" y="148.9">7</text>
<text x="109.4" y="146">D_RS</text>
<text x="146" y="145.5">13</text>
<text x="146" y="147.2">14</text>
<text x="23.5" y="151.3">TAST_E2</text>
<text x="23.5" y="153">TAST_E6</text>
<text x="72.4" y="154.2">10</text>
<text x="72.4" y="156">11</text>
<text x="73.3" y="150.7">8</text>
<text x="73.3" y="152.5">9</text>
<text x="236.5" y="153">P5V</text>
<text x="23.5" y="161.8">TAST_E1</text>
<text x="23.5" y="156.5">TAST_E3</text>
<text x="23.5" y="160">TAST_E4</text>
<text x="72.4" y="157.7">12</text>
<text x="72.4" y="159.5">13</text>
<text x="72.4" y="161.2">14</text>
<text x="109.4" y="161.8">D_LED</text>
<text x="223.3" y="160">EXT_IRQ</text>
<text x="227.9" y="161.8">SCL</text>
<text x="239.8" y="157.7">1</text>
<text x="239.8" y="159.5">2</text>
<text x="239.8" y="161.2">3</text>
<text x="66.7" y="166.2">VSS</text>
<text x="227.5" y="163.5">SDA</text>
<text x="239.8" y="163">4</text>
<text x="239.8" y="164.7">5</text>
<text x="239.8" y="166.5">6</text>
<text x="138.5" y="169.7">VSS</text>
<text x="236.6" y="169.7">VSS</text>
<text x="225.3" y="197.9">Größe</text>
<text x="225.4" y="192.6">Projekt</text>
<text x="230.9" y="197.9">Schaltplan</text>
<text x="283.8" y="197.9">Rev</text>
<text x="225.4" y="202.8">Datum:</text>
<text x="226.3" y="200.2">A3</text>
<text x="231.9" y="202.8">Friday, October 23, 2015</text>
<text x="260.5" y="202.8">Blatt</text>
<text x="268.7" y="202.8">2</text>
<text x="274" y="202.8">von</text>
<text x="279.2" y="202.8">6</text>
<text x="284.8" y="200">1</text>
</g>
<g font-size="1.6" fill="#004080">
<text x="67.5" y="25.3">OUT</text>
<text x="71" y="27">GND</text>
<text x="73" y="25.3">IN</text>
<text x="67.5" y="37.5">OUT</text>
<text x="71" y="39.3">GND</text>
<text x="73" y="37.5">IN</text>
<text x="50" y="53.3">RG</text>
<text x="50" y="51.5">VIN- OUT</text>
<text x="50" y="49.8">VIN+</text>
<text x="53.8" y="53.3">REF</text>
<text x="55" y="49.8">V+</text>
<text x="86.8" y="51.5">VIN+</text>
<text x="92.2" y="51.5">VDD</text>
<text x="92.5" y="53.3">SCL</text>
<text x="50" y="55.1">RG</text>
<text x="55.4" y="55.1">V-</text>
<text x="86.8" y="56.8">VIN-</text>
<text x="92.3" y="55.1">SDA</text>
<text x="92.4" y="56.8">VSS</text>
</g>
<g font-size="1.4">
<text x="156" y="124.1">01 - DB7</text>
<text x="156" y="125.8">02 - LED A</text>
<text x="156" y="127.5">03 - DB6</text>
<text x="156" y="129.2">04 - LED K</text>
<text x="156" y="130.9">05 - DB5</text>
<text x="156" y="132.7">06 - VSS</text>
<text x="156" y="134.4">07 - DB4</text>
<text x="156" y="136.1">08 - VSS</text>
<text x="156" y="137.8">09 - E</text>
<text x="82.4" y="138.1">01 - RE</text>
<text x="82.4" y="139.8">02 - OK</text>
<text x="82.4" y="141.5">03 - DN</text>
<text x="82.4" y="143.3">04 - LE</text>
<text x="156" y="139.5">10 - VDD</text>
<text x="156" y="141.2">11 - R/W</text>
<text x="156" y="142.9">12 - VDD</text>
<text x="82.4" y="145">05 - COMM</text>
<text x="82.4" y="146.7">06 - UP</text>
<text x="82.4" y="148.4">07 - PAUSE</text>
<text x="156" y="144.7">13 - RS</text>
<text x="156" y="146.4">14 - VO</text>
<text x="82.4" y="150.1">08 - Z-DN</text>
<text x="82.4" y="151.8">09 - CONT</text>
<text x="82.4" y="153.5">10 - NC</text>
<text x="82.4" y="155.3">11 - F_REV</text>
<text x="82.4" y="157">12 - NC</text>
<text x="82.4" y="158.7">13 - F-FWD</text>
<text x="82.4" y="160.4">14 - Z-UP</text>
</g>
<g font-size="1.3">
<text x="19.7" y="1.3">1</text>
<text x="55.5" y="1.3">2</text>
<text x="91.2" y="1.3">3</text>
<text x="127" y="1.3">4</text>
<text x="162.8" y="1.3">5</text>
<text x="198.5" y="1.3">6</text>
<text x="234.3" y="1.3">7</text>
<text x="270.1" y="1.3">8</text>
<text x=".5" y="19.6">A</text>
<text x="288.4" y="19.6">A</text>
<text x=".5" y="53.2">B</text>
<text x="288.4" y="53.2">B</text>
<text x=".5" y="86.8">C</text>
<text x="288.4" y="86.8">C</text>
<text x=".5" y="120.3">D</text>
<text x="288.4" y="120.3">D</text>
<text x=".5" y="153.9">E</text>
<text x="288.4" y="153.9">E</text>
<text x=".5" y="187.5">F</text>
<text x="288.4" y="187.5">F</text>
<text x="19.7" y="204.4">1</text>
<text x="55.5" y="204.4">2</text>
<text x="91.2" y="204.4">3</text>
<text x="127" y="204.4">4</text>
<text x="162.8" y="204.4">5</text>
<text x="198.5" y="204.4">6</text>
<text x="234.3" y="204.4">7</text>
<text x="270.1" y="204.4">8</text>
</g>
</svg>
